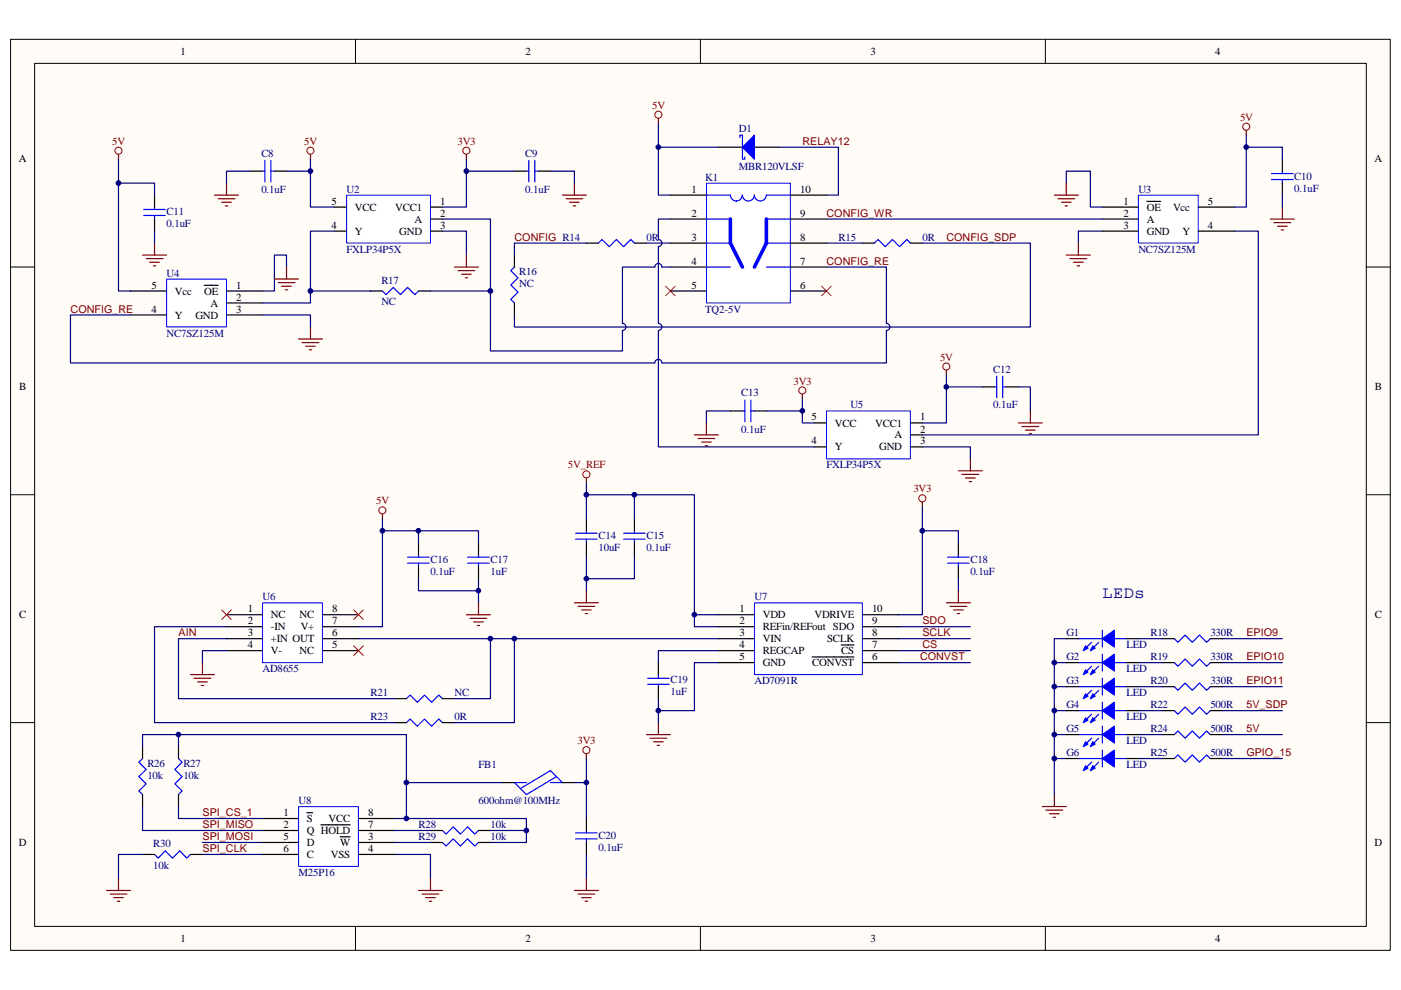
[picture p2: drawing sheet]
<svg xmlns="http://www.w3.org/2000/svg" width="297mm" height="210mm" viewBox="0 0 297 210" stroke-linecap="round" stroke-linejoin="round" font-family="sans-serif">
<path d="M2.3 8.4h292.5v193.2h-292.5z" fill="#fffcf8"/>
<path d="M2.2 8.3h292.6v193.3h-292.6z" fill="none" stroke="#000" stroke-width=".21"/>
<path d="M7.4 13.5h282.3v183h-282.3z" fill="#fffcf8"/>
<g fill="none" stroke="#000" stroke-width=".21">
<path d="M7.3 13.4h282.4v183.1h-282.4zM75.4 8.3v5.1M148.5 8.3v5.1M221.6 8.3v5.1M2.2 56.6h5.1M289.7 56.6h5.1M2.2 104.9h5.1M289.7 104.9h5.1M2.2 153.3h5.1M289.7 153.3h5.1M75.4 196.5v5.1M148.5 196.5v5.1"/>
<path d="M221.6 196.5v5.1"/>
</g>
<g fill="none" stroke="#000080" stroke-width=".25">
<path d="M241.3 135.5h5.1M259.2 135.5h12.7M223.5 145.6h2.6M223.5 140.5h2.6M223.5 150.7h2.6M223.5 155.8h2.6M241.3 145.6h5.1M241.3 140.5h5.1M241.3 150.7h5.1M241.3 155.8h5.1M259.2 145.6h12.7M259.2 140.5h12.7"/>
<path d="M259.2 150.7h12.7M259.2 155.8h12.7M42.9 178.7h12.7M124.3 160.9v12.7M42.9 181.2h12.7M83.6 181.2h7.7v5.1M124.3 181.2v5.1"/>
</g>
<g fill="none" stroke="#800000" stroke-width=".25">
<path d="M124.3 159.9v1M221 171.1h5.1M221.8 171.8h3.5M222.5 172.6h2.1M223.3 173.4h.5M223.5 168.5v2.6M22.6 188.9h5.1M23.3 189.6h3.6M24.1 190.4h2M24.9 191.2h.5M25.1 186.3v2.6M88.7 188.9h5.1"/>
<path d="M89.5 189.6h3.5M90.3 190.4h2M91 191.2h.5M91.3 186.3v2.6M121.8 188.9h5.1M122.6 189.6h3.5M123.3 190.4h2M124.1 191.2h.5M124.3 186.3v2.6"/>
</g>
<g fill="none" stroke="#00f" stroke-width=".25">
<path d="M249 135.5l.7 .7 1.6-1.5 1.5 1.5 1.5-1.5 1.5 1.5 .8-.7M249 155.8l.7-.8 1.6 1.6 1.5-1.6 1.5 1.6 1.5-1.6 .8 .8M249 140.5l.7 .8 1.6-1.5 1.5 1.5 1.5-1.5 1.5 1.5 .8-.8M249 145.6l.7 .8 1.6-1.5 1.5 1.5 1.5-1.5 1.5 1.5 .8-.8M249 150.7l.7 .8 1.6-1.5 1.5 1.5 1.5-1.5 1.5 1.5 .8-.8M30.2 160.9l-.8 .7 1.6 1.6-1.6 1.5 1.6 1.5-1.6 1.6 .8 .7M37.8 160.9l.8 .7-1.5 1.6 1.5 1.5-1.5 1.5 1.5 1.6-.8 .7M93.8 178.7l.8 .8 1.5-1.6 1.5 1.6 1.5-1.6 1.6 1.6 .7-.8M93.8 176.1l.8 .8 1.5-1.5 1.5 1.5 1.5-1.5 1.6 1.5 .7-.8M122 177.9h4.6M122 176.7h4.6M124.3 176.1v.6"/>
<path d="M124.3 177.9v.8"/>
</g>
<g fill="none" stroke="#000" stroke-width=".25">
<path d="M246.4 135.5h2.6M256.6 135.5h2.6M30.2 158.3v2.6M37.8 158.3v2.6M246.4 155.8h2.6M246.4 140.5h2.6M246.4 145.6h2.6M246.4 150.7h2.6M256.6 155.8h2.6M256.6 140.5h2.6M256.6 145.6h2.6M256.6 150.7h2.6"/>
<path d="M30.2 168.5v2.6M37.8 168.5v2.6M91.3 178.7h2.5M91.3 176.1h2.5M101.4 178.7h2.6M101.4 176.1h2.6M124.3 173.6v2.5M124.3 178.7v2.5"/>
</g>
<circle cx="124.3" cy="159.1" r=".75" fill="none" stroke="#800000" stroke-width=".21"/>
<path d="M63.3 171.1h12.7v12.7h-12.7z" fill="#fff"/>
<path d="M63.3 171.1h12.7v12.7h-12.7z" fill="none" stroke="#00f" stroke-width=".21"/>
<g fill="none" stroke="#000" stroke-width=".25">
<path d="M88.7 115.1v2.6M101.4 115.1v2.6M124.3 110v2.6M124.3 115.1v2.6M134.5 110v2.6M134.5 115.1v2.6M203.2 115.1v2.6M88.7 120.2v2.5M101.4 120.2v2.5M203.2 120.2v2.5M83.6 153.3h2.6M83.6 148.2h2.6"/>
<path d="M93.8 153.3h2.5M93.8 148.2h2.5M139.6 140.5v2.6M139.6 145.6v2.6M55.6 176.1h7.7M55.6 173.6h7.7M55.6 178.7h7.7M65.1 172.4h1.2M68 174.9h6.2M72.1 177.5h2.1M76 176.1h7.6M76 173.6h7.6"/>
<path d="M76 178.7h7.6M55.6 181.2h7.7M76 181.2h7.6"/>
</g>
<g fill="none" stroke="#000080" stroke-width=".25">
<path d="M88.7 112.6v2.5M124.3 117.7v7.6M124.3 102.4v7.6M134.5 117.7v5h-10.2M134.5 110v-5.1h12.7v28h5.1M195.6 112.6h7.6v2.5M195.6 107.5v22.9h-5.1M101.4 122.7v5.1M152.3 138h-12.7v2.5M190.5 132.9h15.2M190.5 135.5h15.2M190.5 138h15.2"/>
<path d="M203.2 122.7v2.6M152.3 140.5h-5.1v10.2h-7.6v-2.5M190.5 140.5h15.2"/>
</g>
<g fill="none" stroke="#800000" stroke-width=".21">
<circle cx="81.1" cy="108.2" r=".75"/>
<circle cx="124.3" cy="100.6" r=".75"/>
<circle cx="195.5" cy="105.7" r=".75"/>
</g>
<g fill="none" stroke="#800000" stroke-width=".25">
<path d="M81.1 109v1M124.3 101.4v1M195.6 106.5v1M98.9 130.4h5.1M99.6 131.1h3.6M100.4 131.9h2.1M101.2 132.7h.5M101.4 127.8v2.6M121.8 127.8h5.1M122.6 128.6h3.5M123.3 129.4h2M124.1 130.1h.5"/>
<path d="M124.3 125.3v2.5M200.7 127.8h5M201.4 128.6h3.6M202.2 129.4h2M202.9 130.1h.6M203.2 125.3v2.5M40.4 143.1h5.1M41.1 143.9h3.6M41.9 144.6h2M42.7 145.4h.5M42.9 140.5v2.6M137.1 155.8h5"/>
<path d="M137.8 156.6h3.6M138.6 157.3h2M139.3 158.1h.5M139.6 153.3v2.5"/>
</g>
<g fill="none" stroke="#00f" stroke-width=".25">
<path d="M86.4 119.4h4.6M86.4 118.2h4.6M88.7 117.7v.5M88.7 119.4v.8M99.1 119.4h4.6M99.1 118.2h4.6M101.4 117.7v.5M101.4 119.4v.8M122 114.4h4.6M122 113.1h4.6M124.3 112.6v.5M124.3 114.4v.7"/>
<path d="M132.2 114.4h4.6M132.2 113.1h4.6M134.5 112.6v.5M134.5 114.4v.7M200.9 119.4h4.6M200.9 118.2h4.6M203.2 117.7v.5M203.2 119.4v.8M86.2 153.3l.7-.8 1.6 1.5 1.5-1.5 1.5 1.5 1.5-1.5 .8 .8M86.2 148.2l.7-.8 1.6 1.5 1.5-1.5 1.5 1.5 1.5-1.5 .8 .8M137.3 143.9h4.6M137.3 145.1h4.6"/>
<path d="M139.6 143.1v.8M139.6 145.1v.5"/>
</g>
<path d="M55.7 127.9h12.7v12.6h-12.7z" fill="#fff"/>
<path d="M55.7 127.9h12.7v12.6h-12.7z" fill="none" stroke="#00f" stroke-width=".21"/>
<path d="M48 130.4h7.6M48 132.9h7.6M48 135.5h7.6M48 138h7.6M68.4 130.4h7.6M68.4 132.9h7.6M68.4 135.5h7.6M68.4 138h7.6" fill="none" stroke="#000" stroke-width=".25"/>
<path d="M160 127.9h22.8v15.2h-22.8z" fill="#fff"/>
<path d="M160 127.9h22.8v15.2h-22.8z" fill="none" stroke="#00f" stroke-width=".21"/>
<g fill="none" stroke="#000" stroke-width=".25">
<path d="M53.1 36.3h2.5M58.2 36.3h2.5M109.1 36.3h2.5M114.1 36.3h2.6M109.1 54.1v2.5M124.3 51.6h2.6M134.5 51.6h2.6M182.8 51.6h2.6M193 51.6h2.6M109.1 64.3v2.5M152.3 130.4h7.7M152.3 132.9h7.7"/>
<path d="M152.3 135.5h7.7M152.3 138h7.7M172.2 139.3h8.9M178.3 136.8h2.8M182.8 130.4h7.7M182.8 132.9h7.7M182.8 135.5h7.7M182.8 138h7.7M152.3 140.5h7.7M182.8 140.5h7.7"/>
</g>
<g fill="none" stroke="#000080" stroke-width=".25">
<path d="M53.1 36.3h-5.1v2.5M65.8 33.8v10.1h5.1M109.1 36.3h-10.2v7.6h-5.1M116.7 36.3h5.1v2.5M139.6 31.2h12.7M139.6 26.1v15.3h2.5M165 31.2h12.8v10.2h-2.6M93.8 49h5.1v5.1M124.3 51.6h-15.2v2.5M137.1 51.6h5M175.2 51.6h7.6M195.6 51.6h22.9v17.8h-109.4v-2.6"/>
<path d="M81.1 110v2.6M101.4 115.1v-2.5h-20.3v20.3h-5.1M124.3 104.9h10.2M48 135.5h-10.2v12.7h45.8M48 138h-5.1v2.5M48 132.9h-15.2v20.4h50.8M76 135.5h76.3M88.7 122.7v2.6h12.7M104 135.5v12.7h-7.7M109.1 135.5v17.8h-12.8M147.2 130.4h5.1M139.6 150.7v2.6"/>
<path d="M83.6 173.6h28v2.5M83.6 176.1h7.7M83.6 178.7h7.7M104 176.1h7.6v2.6h-7.6M121.8 166h2.5"/>
</g>
<path d="M141.1 60.7l2 2M143.1 60.7l-2 2M174.2 60.7l2 2M176.2 60.7l-2 2M47 129.4l2 2M49 129.4l-2 2M75 137l2 2M75 129.4l2 2M77 137l-2 2M77 129.4l-2 2" fill="none" stroke="#f00" stroke-width=".21"/>
<g fill="none" stroke="#800000" stroke-width=".21">
<circle cx="65.8" cy="32" r=".75"/>
<circle cx="98.9" cy="32" r=".75"/>
<circle cx="139.6" cy="24.3" r=".75"/>
</g>
<g fill="none" stroke="#800000" stroke-width=".25">
<path d="M48 38.8v2.6M65.8 32.7v1.1M98.9 32.7v1.1M121.8 38.8v2.6M139.6 25.1v1M45.5 41.4h5.1M46.2 42.1h3.6M47 42.9h2M47.8 43.7h.5M96.3 56.6h5.1M97.1 57.4h3.6M97.9 58.2h2"/>
<path d="M98.6 58.9h.5M98.9 54.1v2.5M119.2 41.4h5.1M120 42.1h3.6M120.8 42.9h2M121.5 43.7h.5"/>
</g>
<path d="M55.6 36.3h.6M56.2 34v4.6M57.4 36.3h.8M57.4 34v4.6M111.6 36.3h.5M112.1 34v4.6M113.4 34v4.6M113.4 36.3h.7M109.1 56.6l-.8 .8 1.5 1.5-1.5 1.6 1.5 1.5-1.5 1.5 .8 .8M126.9 51.6l.7-.8 1.6 1.5 1.5-1.5 1.5 1.5 1.5-1.5 .8 .8M185.4 51.6l.8-.8 1.5 1.5 1.5-1.5 1.5 1.5 1.6-1.5 .7 .8" fill="none" stroke="#00f" stroke-width=".25"/>
<path d="M73.5 41.4h17.8v10.1h-17.8z" fill="#fff"/>
<path d="M73.5 41.4h17.8v10.1h-17.8z" fill="none" stroke="#00f" stroke-width=".21"/>
<path d="M32.8 41.4v2.5M32.8 46.5v2.5M70.9 49h2.6M70.9 43.9h2.6M91.3 46.5h2.5M91.3 49h2.5M91.3 43.9h2.5M78.5 61.7h2.6M88.7 61.7h2.6" fill="none" stroke="#000" stroke-width=".25"/>
<path d="M60.7 36.3h5.1M98.9 33.8v2.5M32.8 49v2.6M60.7 56.6v-2.5h-2.5v7.6h-2.6M70.9 49h-5.1v12.7h12.7M55.6 66.8h10.2v2.6" fill="none" stroke="#000080" stroke-width=".25"/>
<path d="M30.5 45.7h4.5M30.5 44.4h4.5M32.8 43.9v.5M32.8 45.7v.8M81.1 61.7l.7 .8 1.6-1.5 1.5 1.5 1.5-1.5 1.6 1.5 .7-.8" fill="none" stroke="#00f" stroke-width=".25"/>
<path d="M25.1 32.7v1.1M30.2 54.1h5.1M31 54.9h3.5M31.7 55.6h2.1M32.5 56.4h.5M32.8 51.6v2.5M63.3 71.9h5.1M64 72.7h3.6M64.8 73.4h2M65.6 74.2h.5M65.8 69.4v2.5" fill="none" stroke="#800000" stroke-width=".25"/>
<circle cx="25.1" cy="32" r=".75" fill="none" stroke="#800000" stroke-width=".21"/>
<path d="M35.3 59.2h12.7v10.1h-12.7z" fill="#fff"/>
<path d="M35.3 59.2h12.7v10.1h-12.7z" fill="none" stroke="#00f" stroke-width=".21"/>
<path d="M27.7 61.7h7.6M27.7 66.8h7.6M43.3 60.5h2.9M48 61.7h7.6M48 64.3h7.6M48 66.8h7.6M154.9 87.2h2.5M160 87.2h2.5M208.3 82.1h2.5M213.4 82.1h2.5" fill="none" stroke="#000" stroke-width=".25"/>
<path d="M25.1 33.8v5M32.8 41.4v-2.6h-7.7v22.9h2.6M65.8 61.7v2.6h-10.2M154.9 87.2h-5.1v2.5M170.1 84.6v5.1h2.6M195.6 94.8h10.1v2.5M215.9 82.1h2.6v5.1" fill="none" stroke="#000080" stroke-width=".25"/>
<g fill="none" stroke="#800000" stroke-width=".25">
<path d="M58.2 59.2h5.1M59 59.9h3.5M60.7 56.6v2.6M59.7 60.7h2.1M60.5 61.5h.5M200.7 78.5v1M147.2 92.2h5.1M148 93h3.6M148.8 93.8h2M149.5 94.5h.5M149.8 89.7v2.5M170.1 83.6v1"/>
<path d="M203.2 99.9h5.1M205.7 97.3v2.6M215.9 89.7h5.1M216.7 90.5h3.5M217.4 91.2h2.1M218.2 92h.5M218.5 87.2v2.5M204 100.6h3.5M204.7 101.4h2.1M205.5 102.2h.5"/>
</g>
<g fill="none" stroke="#800000" stroke-width=".21">
<circle cx="200.6" cy="77.7" r=".75"/>
<circle cx="170.1" cy="82.8" r=".75"/>
</g>
<path d="M211.3 79.8v4.5M212.6 79.8v4.5M157.4 87.2h.5M157.9 84.9v4.6M159.2 84.9v4.6M159.2 87.2h.8M210.8 82.1h.5M212.6 82.1h.8" fill="none" stroke="#00f" stroke-width=".25"/>
<path d="M175.3 87.2h17.7v10.1h-17.7z" fill="#fff"/>
<path d="M175.2 87.2h17.8v10.1h-17.8z" fill="none" stroke="#00f" stroke-width=".21"/>
<path d="M271.9 33.8v2.5M271.9 38.8v2.6M172.7 94.8h2.5M172.7 89.7h2.5M193 92.2h2.6M193 94.8h2.6M193 89.7h2.6" fill="none" stroke="#000" stroke-width=".25"/>
<path d="M264.2 31.2h7.7v2.6M264.2 28.7v15.2h-2.5M142.1 46.5h-2.5v4.3a.76 .76 0 0 1 .7 .8 .76 .76 0 0 1-.7 .7v16.3a.74 .74 0 0 1 .7 .7 .74 .74 0 0 1-.7 .8M233.7 49h-5.1v2.6M261.7 49h5.1v43.2h-71.2M271.9 41.4v2.5M139.6 70.1v24.7h33.1M200.7 79.5v2.6h7.6M162.5 87.2h7.6M200.7 82.1v7.6h-5.1" fill="none" stroke="#000080" stroke-width=".25"/>
<path d="M264.2 27.6v1.1M226.1 54.1h5.1M226.8 54.9h3.6M227.6 55.6h2.1M228.4 56.4h.5M228.6 51.6v2.5M269.3 46.5h5.1M270.1 47.2h3.6M270.9 48h2M271.6 48.8h.5M271.9 43.9v2.6" fill="none" stroke="#800000" stroke-width=".25"/>
<circle cx="264.2" cy="26.9" r=".75" fill="none" stroke="#800000" stroke-width=".21"/>
<path d="M269.6 38.1h4.6M269.6 36.8h4.6M271.9 36.3v.5M271.9 38.1v.7" fill="none" stroke="#00f" stroke-width=".25"/>
<path d="M241.4 41.4h12.7v10.1h-12.7z" fill="#fff"/>
<path d="M241.4 41.4h12.7v10.1h-12.7z" fill="none" stroke="#00f" stroke-width=".21"/>
<path d="M233.7 43.9h7.6M233.7 46.5h7.6M233.7 49h7.6M243.1 42.7h3M254.1 43.9h7.6M254.1 49h7.6M30.2 181.2h2.6M40.4 181.2h2.5" fill="none" stroke="#000" stroke-width=".25"/>
<path d="M226.1 38.8v-2.5h5.1v7.6h2.5M175.2 56.6h12.7v12a.74 .74 0 0 1 .8 .7 .74 .74 0 0 1-.8 .8M175.2 46.5h58.5M27.7 66.8h-12.8v10.2h123.9a.75 .75 0 0 1 .8-.8 .75 .75 0 0 1 .7 .8h47.6v-6.9M37.8 155.8h48.4v10.2M37.8 155.8h-7.6v2.5M37.8 155.8v2.5M30.2 171.1v5h25.4M37.8 171.1v2.5h17.8M106.5 166h-20.3v7.6M30.2 181.2h-5.1v5.1" fill="none" stroke="#000080" stroke-width=".25"/>
<path d="M226.1 38.8v2.6M223.5 41.4h5.1M224.3 42.1h3.6M225.1 42.9h2M225.8 43.7h.5" fill="none" stroke="#800000" stroke-width=".25"/>
<path d="M32.8 181.2l.7 .8 1.5-1.5 1.6 1.5 1.5-1.5 1.5 1.5 .8-.8" fill="none" stroke="#00f" stroke-width=".25"/>
<path d="M149.8 38.9h17.8v25.4h-17.8z" fill="#fff"/>
<path d="M149.8 38.9h17.8v25.4h-17.8z" fill="none" stroke="#00f" stroke-width=".21"/>
<path d="M154.9 46.5v5.1l2.5 5M162.5 46.5v5.1l-2.5 5" fill="none" stroke="#00f" stroke-width=".76"/>
<g fill="none" stroke="#00f" stroke-width=".25">
<path d="M156.9 29.2v-.5h.5v5.1h.5v-.5M149.8 46.5h5.1M149.8 51.6h5.1M149.8 56.6h5.1M157.4 41.4a1.24 1.24 0 0 1-1.3 1.2 1.27 1.27 0 0 1-1.2-1.2h-5.1M157.4 41.4a1.26 1.26 0 0 0 1.3 1.2 1.26 1.26 0 0 0 1.2-1.2M160 41.4a1.26 1.26 0 0 0 1.2 1.2 1.26 1.26 0 0 0 1.3-1.2M162.5 46.5h5.1M162.5 51.6h5.1M162.5 56.6h5.1M162.5 41.4h5.1M228.6 135.5h5.1"/>
<path d="M231.4 136.2l-1.5 1.6M233 136.2l-1.6 1.6M233.7 133.7v3.5M233.7 138.8v3.5M236.3 135.5h2.5M228.6 140.5h5.1M228.6 145.6h5.1M228.6 150.7h5.1M228.6 155.8h5.1M231.4 141.3l-1.5 1.5M231.4 146.4l-1.5 1.5M231.4 151.5l-1.5 1.5"/>
<path d="M231.4 156.6l-1.5 1.5M233 141.3l-1.6 1.5M233 146.4l-1.6 1.5M233 151.5l-1.6 1.5M233 156.6l-1.6 1.5M233.7 143.9v3.5M233.7 148.9v3.6M233.7 154v3.6M233.7 159.1v3.6M236.3 140.5h2.5M236.3 145.6h2.5M236.3 150.7h2.5"/>
<path d="M236.3 155.8h2.5M116.7 166h2.5l-2.5-2.6-6.4 3.9M118 164.7l-6.4 3.8-2.5-2.5h2.5M228.6 160.9h5.1M231.4 161.6l-1.5 1.6M233 161.6l-1.6 1.6M236.3 160.9h2.5M249 160.9l.7-.8 1.6 1.5 1.5-1.5 1.5 1.5 1.5-1.5 .8 .8"/>
</g>
<g fill="none" stroke="#000" stroke-width=".25">
<path d="M152.3 31.2h5.1M160 31.2h5M142.1 41.4h7.7M142.1 46.5h7.7M142.1 51.6h7.7M142.1 56.6h7.7M167.6 41.4h7.6M167.6 46.5h7.6M167.6 51.6h7.6M167.6 56.6h7.6M142.1 61.7h7.7M167.6 61.7h7.6"/>
<path d="M226.1 135.5h2.5M238.8 135.5h2.5M226.1 140.5h2.5M226.1 145.6h2.5M226.1 150.7h2.5M226.1 155.8h2.5M238.8 140.5h2.5M238.8 145.6h2.5M238.8 150.7h2.5M238.8 155.8h2.5M106.5 166h2.6M119.2 166h2.6"/>
<path d="M226.1 160.9h2.5M238.8 160.9h2.5M246.4 160.9h2.6M256.6 160.9h2.6"/>
</g>
<g fill="#00f" stroke="#00f" stroke-width=".25">
<path d="M160 28.7v5.1l-2.6-2.6z"/>
<path d="M233.7 135.5l2.6-1.8v3.5z" fill-rule="evenodd"/>
<path d="M230.2 137l.5 .5-1 .5z" fill-rule="evenodd"/>
<path d="M231.7 137l.5 .5-1 .5z" fill-rule="evenodd"/>
<path d="M233.7 140.5l2.6-1.7v3.5z" fill-rule="evenodd"/>
<path d="M230.2 142.1l.5 .5-1 .5z" fill-rule="evenodd"/>
<path d="M231.7 142.1l.5 .5-1 .5z" fill-rule="evenodd"/>
<path d="M233.7 145.6l2.6-1.7v3.5z" fill-rule="evenodd"/>
<path d="M230.2 147.2l.5 .5-1 .5z" fill-rule="evenodd"/>
<path d="M231.7 147.2l.5 .5-1 .5z" fill-rule="evenodd"/>
<path d="M233.7 150.7l2.6-1.8v3.6z" fill-rule="evenodd"/>
<path d="M230.2 152.3l.5 .5-1 .5z" fill-rule="evenodd"/>
<path d="M231.7 152.3l.5 .5-1 .5z" fill-rule="evenodd"/>
<path d="M233.7 155.8l2.6-1.8v3.6z" fill-rule="evenodd"/>
<path d="M230.2 157.3l.5 .5-1 .5z" fill-rule="evenodd"/>
<path d="M231.7 157.3l.5 .5-1 .5z" fill-rule="evenodd"/>
<path d="M233.7 160.9l2.6-1.8v3.6z" fill-rule="evenodd"/>
<path d="M230.2 162.4l.5 .5-1 .5z" fill-rule="evenodd"/>
<path d="M231.7 162.4l.5 .5-1 .5z" fill-rule="evenodd"/>
</g>
<path d="M93.8 46.5h10.2v15.2h-12.7M142.1 56.6h-1.8a.75 .75 0 0 0-.7-.7 .75 .75 0 0 0-.8 .7h-6.8v12a.74 .74 0 0 1 .7 .7 .74 .74 0 0 1-.7 .8M104 61.7v12.7h28v-4.3M226.1 135.5h-2.6v33M223.5 160.9h2.6M241.3 160.9h5.1M259.2 160.9h12.7" fill="none" stroke="#000080" stroke-width=".25"/>
<g fill="#000080" stroke="#000080" stroke-width=".21">
<circle cx="25.1" cy="38.8" r=".49"/>
<circle cx="37.8" cy="155.8" r=".5"/>
<circle cx="65.8" cy="61.7" r=".5"/>
<circle cx="65.8" cy="36.3" r=".5"/>
<circle cx="81.1" cy="112.6" r=".49"/>
<circle cx="86.2" cy="173.6" r=".49"/>
<circle cx="86.2" cy="166" r=".49"/>
<circle cx="88.7" cy="112.6" r=".49"/>
<circle cx="98.9" cy="36.3" r=".49"/>
<circle cx="101.4" cy="125.3" r=".49"/>
<circle cx="104" cy="135.5" r=".5"/>
<circle cx="104" cy="61.7" r=".5"/>
<circle cx="109.1" cy="135.5" r=".5"/>
<circle cx="111.6" cy="176.1" r=".49"/>
<circle cx="124.3" cy="166" r=".49"/>
<circle cx="124.3" cy="122.7" r=".49"/>
<circle cx="124.3" cy="104.9" r=".49"/>
<circle cx="134.5" cy="104.9" r=".5"/>
<circle cx="139.6" cy="150.7" r=".49"/>
<circle cx="139.6" cy="31.2" r=".49"/>
<circle cx="147.2" cy="130.4" r=".5"/>
<circle cx="170.1" cy="87.1" r=".49"/>
<circle cx="195.5" cy="112.6" r=".49"/>
<circle cx="200.6" cy="82.1" r=".49"/>
<circle cx="223.5" cy="160.9" r=".49"/>
<circle cx="223.5" cy="155.8" r=".49"/>
<circle cx="223.5" cy="150.7" r=".49"/>
<circle cx="223.5" cy="145.6" r=".49"/>
<circle cx="223.5" cy="140.5" r=".49"/>
<circle cx="264.2" cy="31.2" r=".5"/>
</g>
<text font-size="3.6" fill="#000080" x="233.7" y="126.8">LEDs</text>
<g font-size="2.3">
<text x="38.3" y="11.6">1</text>
<text x="111.4" y="11.6">2</text>
<text x="184.5" y="11.6">3</text>
<text x="257.7" y="11.6">4</text>
<text x="4" y="34.5">A</text>
<text x="291.4" y="34.5">A</text>
<text x="146.6" y="40.9">1</text>
<text x="169.6" y="40.9">10</text>
<text x="70.3" y="43.4">5</text>
<text x="75.2" y="44.7">VCC</text>
<text x="83.8" y="44.7">VCC1</text>
<text x="87.9" y="47.2">A</text>
<text x="93.3" y="46">2</text>
<text x="93.3" y="43.4">1</text>
<text x="146.6" y="46">2</text>
<text x="169.6" y="46">9</text>
<text x="238.2" y="43.4">1</text>
<text x="238.2" y="46">2</text>
<text x="243.1" y="44.7">OE</text>
<text x="243.1" y="47.2">A</text>
<text x="248.7" y="44.7">Vcc</text>
<text x="256.1" y="43.4">5</text>
<text x="70.3" y="48.5">4</text>
<text x="75.2" y="49.8">Y</text>
<text x="84.7" y="49.8">GND</text>
<text x="93.3" y="48.5">3</text>
<text x="146.6" y="51">3</text>
<text x="169.6" y="51">8</text>
<text x="238.2" y="48.5">3</text>
<text x="243.1" y="49.8">GND</text>
<text x="250.7" y="49.8">Y</text>
<text x="256.1" y="48.5">4</text>
<text x="146.6" y="56.1">4</text>
<text x="169.6" y="56.1">7</text>
<text x="32.1" y="61.2">5</text>
<text x="37.1" y="62.5">Vcc</text>
<text x="43.3" y="62.5">OE</text>
<text x="44.6" y="65">A</text>
<text x="50.1" y="61.2">1</text>
<text x="50.1" y="63.8">2</text>
<text x="146.6" y="61.2">5</text>
<text x="169.6" y="61.2">6</text>
<text x="32.1" y="66.3">4</text>
<text x="37.1" y="67.6">Y</text>
<text x="41.4" y="67.6">GND</text>
<text x="50.1" y="66.3">3</text>
<text x="4" y="82.8">B</text>
<text x="291.5" y="82.8">B</text>
<text x="172.1" y="89.2">5</text>
<text x="195.1" y="89.2">1</text>
<text x="172.1" y="94.3">4</text>
<text x="177" y="95.5">Y</text>
<text x="177" y="90.5">VCC</text>
<text x="185.5" y="90.5">VCC1</text>
<text x="186.4" y="95.5">GND</text>
<text x="189.6" y="93">A</text>
<text x="195.1" y="91.7">2</text>
<text x="195.1" y="94.3">3</text>
<text x="4" y="131.1">C</text>
<text x="52.5" y="129.9">1</text>
<text x="57.4" y="131.1">NC</text>
<text x="63.5" y="131.1">NC</text>
<text x="70.4" y="129.9">8</text>
<text x="156.8" y="129.9">1</text>
<text x="161.7" y="131.1">VDD</text>
<text x="172.7" y="131.1">VDRIVE</text>
<text x="184.9" y="129.9">10</text>
<text x="291.5" y="131.1">C</text>
<text x="52.5" y="132.4">2</text>
<text x="52.5" y="135">3</text>
<text x="52.5" y="137.5">4</text>
<text x="57.4" y="133.7">-IN</text>
<text x="57.4" y="136.2">+IN OUT</text>
<text x="63.8" y="133.7">V+</text>
<text x="70.4" y="135">6</text>
<text x="70.4" y="132.4">7</text>
<text x="70.4" y="137.5">5</text>
<text x="156.8" y="132.4">2</text>
<text x="156.8" y="135">3</text>
<text x="156.8" y="137.5">4</text>
<text x="161.7" y="133.7">REFin/REFout SDO</text>
<text x="161.7" y="136.2">VIN</text>
<text x="175.4" y="136.2">SCLK</text>
<text x="184.9" y="132.4">9</text>
<text x="184.9" y="137.5">7</text>
<text x="184.9" y="135">8</text>
<text x="57.4" y="138.8">V-</text>
<text x="63.5" y="138.8">NC</text>
<text x="156.8" y="140">5</text>
<text x="161.7" y="138.8">REGCAP</text>
<text x="161.7" y="141.3">GND</text>
<text x="172.2" y="141.3">CONVST</text>
<text x="178.3" y="138.8">CS</text>
<text x="184.9" y="140">6</text>
<text x="60.1" y="173.1">1</text>
<text x="78" y="173.1">8</text>
<text x="4" y="179.4">D</text>
<text x="60.1" y="175.6">2</text>
<text x="60.1" y="178.2">5</text>
<text x="65.1" y="174.4">S</text>
<text x="65.1" y="176.9">Q HOLD</text>
<text x="65.1" y="179.5">D</text>
<text x="69.7" y="174.4">VCC</text>
<text x="72.2" y="179.5">W</text>
<text x="78" y="178.2">3</text>
<text x="78" y="175.6">7</text>
<text x="291.4" y="179.4">D</text>
<text x="60.1" y="180.7">6</text>
<text x="65.1" y="182">C</text>
<text x="70.2" y="182">VSS</text>
<text x="78" y="180.7">4</text>
<text x="38.3" y="199.8">1</text>
<text x="111.4" y="199.8">2</text>
<text x="184.5" y="199.8">3</text>
<text x="257.7" y="199.8">4</text>
</g>
<g font-size="2.3" fill="#800000">
<text x="138.3" y="23.1">5V</text>
<text x="262.9" y="25.6">5V</text>
<text x="23.8" y="30.7">5V</text>
<text x="64.5" y="30.7">5V</text>
<text x="97" y="30.7">3V3</text>
<text x="170.1" y="30.7">RELAY12</text>
<text x="175.2" y="46">CONFIG_WR</text>
<text x="109.1" y="51.1">CONFIG R14</text>
<text x="200.7" y="51.1">CONFIG_SDP</text>
<text x="175.2" y="56.2">CONFIG_RE</text>
<text x="15" y="66.3">CONFIG_RE</text>
<text x="199.3" y="76.5">5V</text>
<text x="168.2" y="81.6">3V3</text>
<text x="120.4" y="99.4">5V_REF</text>
<text x="79.8" y="107">5V</text>
<text x="193.7" y="104.4">3V3</text>
<text x="37.9" y="135">AIN</text>
<text x="195.6" y="132.4">SDO</text>
<text x="195.6" y="135">SCLK</text>
<text x="195.6" y="137.5">CS</text>
<text x="264.3" y="135">EPIO9</text>
<text x="195.1" y="140.1">CONVST</text>
<text x="264.3" y="140.1">EPIO10</text>
<text x="264.3" y="145.2">EPIO11</text>
<text x="264.3" y="155.3">5V</text>
<text x="264.3" y="150.2">5V_SDP</text>
<text x="122.4" y="157.8">3V3</text>
<text x="264.3" y="160.4">GPIO_15</text>
<text x="42.9" y="173.1">SPI_CS_1</text>
<text x="42.9" y="175.7">SPI_MISO</text>
<text x="42.9" y="178.2">SPI_MOSI</text>
<text x="42.9" y="180.8">SPI_CLK</text>
</g>
<g font-size="2.3" fill="#000080">
<text x="156.7" y="27.9">D1</text>
<text x="55.4" y="33.3">C8</text>
<text x="111.4" y="33.3">C9</text>
<text x="55.4" y="40.9">0.1uF</text>
<text x="73.5" y="40.9">U2</text>
<text x="111.4" y="40.9">0.1uF</text>
<text x="149.5" y="38.3">K1</text>
<text x="156.7" y="36">MBR120VLSF</text>
<text x="241.4" y="40.9">U3</text>
<text x="274.4" y="38.1">C10</text>
<text x="274.4" y="40.6">0.1uF</text>
<text x="35.3" y="45.7">C11</text>
<text x="35.3" y="48.2">0.1uF</text>
<text x="73.5" y="53.6">FXLP34P5X</text>
<text x="137.1" y="51">0R</text>
<text x="177.8" y="51">R15</text>
<text x="195.6" y="51">0R</text>
<text x="241.4" y="53.6">NC7SZ125M</text>
<text x="35.3" y="58.7">U4</text>
<text x="110.1" y="58.4">R16</text>
<text x="80.9" y="60.2">R17</text>
<text x="80.9" y="64.8">NC</text>
<text x="110.1" y="61">NC</text>
<text x="35.3" y="71.4">NC7SZ125M</text>
<text x="149.5" y="66.3">TQ2-5V</text>
<text x="210.6" y="79">C12</text>
<text x="157.2" y="84.1">C13</text>
<text x="180.3" y="86.6">U5</text>
<text x="210.6" y="86.6">0.1uF</text>
<text x="157.2" y="91.7">0.1uF</text>
<text x="175.2" y="99.4">FXLP34P5X</text>
<text x="91.3" y="119.4">C16</text>
<text x="104" y="119.4">C17</text>
<text x="126.9" y="114.4">C14</text>
<text x="126.9" y="116.9">10uF</text>
<text x="137.1" y="114.4">C15</text>
<text x="137.1" y="116.9">0.1uF</text>
<text x="205.7" y="119.4">C18</text>
<text x="91.3" y="122">0.1uF</text>
<text x="104" y="122">1uF</text>
<text x="205.7" y="122">0.1uF</text>
<text x="55.7" y="127.3">U6</text>
<text x="160" y="127.3">U7</text>
<text x="226.1" y="135">G1</text>
<text x="238.8" y="137.5">LED</text>
<text x="243.9" y="135">R18</text>
<text x="256.6" y="135">330R</text>
<text x="55.7" y="142.6">AD8655</text>
<text x="226.1" y="140">G2</text>
<text x="238.8" y="142.6">LED</text>
<text x="243.9" y="140">R19</text>
<text x="256.6" y="140">330R</text>
<text x="78.5" y="147.7">R21</text>
<text x="96.4" y="147.7">NC</text>
<text x="142.2" y="144.9">C19</text>
<text x="142.2" y="147.4">1uF</text>
<text x="160" y="145.1">AD7091R</text>
<text x="226.1" y="145.1">G3</text>
<text x="238.8" y="147.7">LED</text>
<text x="243.9" y="145.1">R20</text>
<text x="256.6" y="145.1">330R</text>
<text x="78.5" y="152.8">R23</text>
<text x="96.4" y="152.8">0R</text>
<text x="226.1" y="150.2">G4</text>
<text x="226.1" y="155.3">G5</text>
<text x="238.8" y="152.8">LED</text>
<text x="243.9" y="150.2">R22</text>
<text x="243.9" y="155.3">R24</text>
<text x="256.6" y="150.2">500R</text>
<text x="256.6" y="155.3">500R</text>
<text x="226.1" y="160.4">G6</text>
<text x="238.8" y="157.8">LED</text>
<text x="243.9" y="160.4">R25</text>
<text x="256.6" y="160.4">500R</text>
<text x="31.2" y="162.7">R26</text>
<text x="31.2" y="165.2">10k</text>
<text x="38.9" y="162.7">R27</text>
<text x="38.9" y="165.2">10k</text>
<text x="101.4" y="162.9">FB1</text>
<text x="238.8" y="162.9">LED</text>
<text x="63.3" y="170.6">U8</text>
<text x="101.4" y="170.6">600ohm@100MHz</text>
<text x="32.5" y="179.7">R30</text>
<text x="88.7" y="178.2">R29</text>
<text x="88.7" y="175.6">R28</text>
<text x="104" y="178.2">10k</text>
<text x="104" y="175.6">10k</text>
<text x="126.9" y="177.9">C20</text>
<text x="32.5" y="184.3">10k</text>
<text x="63.3" y="185.8">M25P16</text>
<text x="126.9" y="180.5">0.1uF</text>
</g>
</svg>
